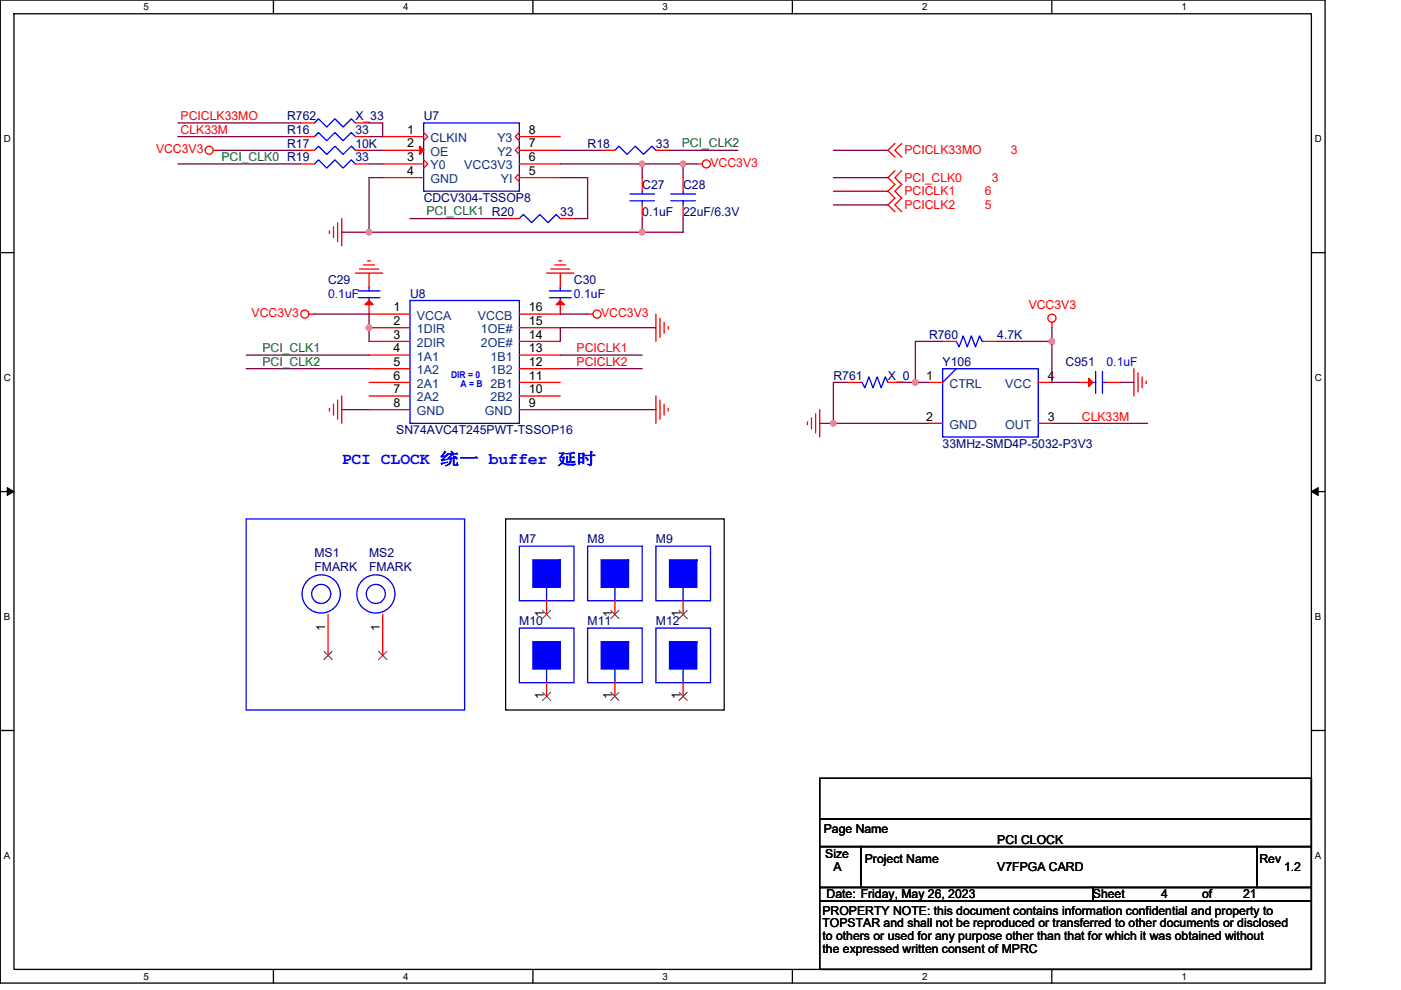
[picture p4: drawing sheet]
<svg xmlns="http://www.w3.org/2000/svg" width="297mm" height="210mm" viewBox="0 0 297 210" stroke-linecap="round" stroke-linejoin="round" font-family="sans-serif">
<path d="M.1 0h280.8v208.5h-280.8zM3 2.9h275v202.7h-275z" fill="none" stroke="#000" stroke-width=".28"/>
<g fill="#fff">
<path d="M30.5 .3h1.1v2.3h-1.1z"/>
<path d="M30.5 205.9h1.1v2.3h-1.1z"/>
</g>
<path d="M58 0v2.9M58 205.6v2.9" fill="none" stroke="#000" stroke-width=".28"/>
<g fill="#fff">
<path d="M85.5 .3h1.1v2.3h-1.1z"/>
<path d="M85.5 205.9h1.1v2.3h-1.1z"/>
</g>
<path d="M113 0v2.9M113 205.6v2.9" fill="none" stroke="#000" stroke-width=".28"/>
<g fill="#fff">
<path d="M140.5 .3h1.1v2.3h-1.1z"/>
<path d="M140.5 205.9h1.1v2.3h-1.1z"/>
</g>
<path d="M168 0v2.9M168 205.6v2.9" fill="none" stroke="#000" stroke-width=".28"/>
<g fill="#fff">
<path d="M195.5 .3h1.2v2.3h-1.2z"/>
<path d="M195.5 205.9h1.2v2.3h-1.2z"/>
</g>
<path d="M223 0v2.9M223 205.6v2.9" fill="none" stroke="#000" stroke-width=".28"/>
<g fill="#fff">
<path d="M250.5 .3h1.2v2.3h-1.2z"/>
<path d="M250.5 205.9h1.2v2.3h-1.2z"/>
<path d="M.8 28.3h1.5v2.3h-1.5z"/>
<path d="M278.8 28.3h1.5v2.3h-1.5z"/>
<path d="M.8 78.9h1.5v2.3h-1.5z"/>
<path d="M278.8 78.9h1.5v2.3h-1.5z"/>
</g>
<path d="M.1 53.6h2.9M278 53.6h2.9" fill="none" stroke="#000" stroke-width=".28"/>
<g fill="#fff">
<path d="M.8 129.6h1.4v2.3h-1.4z"/>
<path d="M278.8 129.6h1.4v2.3h-1.4z"/>
</g>
<path d="M.1 104.3h2.9M278 104.3h2.9" fill="none" stroke="#000" stroke-width=".28"/>
<path d="M1.5 103.4l1.5 .9-1.5 .8zM278 104.3l1.5-.9v1.7z" fill="#000" stroke="#000" stroke-width=".21"/>
<g fill="#fff">
<path d="M.8 180.3h1.4v2.3h-1.4z"/>
<path d="M278.8 180.3h1.4v2.3h-1.4z"/>
</g>
<path d="M107.2 110.1h46.3v40.5h-46.3zM.1 154.9h2.9M278 154.9h2.9M173.8 179.6h8.7v8.6h-8.7zM173.8 165.1h104.2v8.7h-104.2zM173.8 173.8h104.2v5.8h-104.2zM182.5 179.6h84v8.6h-84zM266.5 179.6h11.5v8.6h-11.5zM173.8 188.2h57.9v2.9h-57.9zM173.8 191.1h104.2v14.5h-104.2zM231.7 188.2h46.3v2.9h-46.3z" fill="none" stroke="#000" stroke-width=".28"/>
<g fill="none" stroke="#00f" stroke-width=".28">
<path d="M66.7 31.9l.8-.9 1.8 1.7 1.7-1.7 1.7 1.7 1.8-1.7 .9 .9M66.7 26.1l.8-.9 1.8 1.7 1.7-1.7 1.7 1.7 1.8-1.7 .9 .9M66.7 29l.8-.9 1.8 1.7 1.7-1.7 1.7 1.7 1.8-1.7 .9 .9M66.7 34.8l.8-.9 1.8 1.7 1.7-1.7 1.7 1.7 1.8-1.7 .9 .9M89.8 26.1h20.3v14.5h-20.3zM130.4 31.9l.8-.9 1.8 1.7 1.7-1.7 1.7 1.7 1.8-1.7 .9 .9M110.1 46.4l.9-.9 1.7 1.7 1.7-1.7 1.8 1.7 1.7-1.7 .9 .9M133.6 42.6h5.2M133.6 41.1h5.2M136.2 40.6v.5M136.2 42.6v.9M142.2 42.6h5.2"/>
<path d="M142.2 41.1h5.2M144.8 40.6v.5M144.8 42.6v.9M75.9 63.1h4.7M75.9 61.7h4.7M78.2 63.1v.6M78.2 60.8v.9M86.9 63.7h23.2v26.1h-23.2zM116.5 63.1h4.6M116.5 61.7h4.6M118.8 63.1v.6M118.8 60.8v.9"/>
<path d="M199.9 78.2h20.2v14.5h-20.2zM202.8 78.2l-2.9 2.9M202.8 72.4l.5 1.2 .9-2.4 .9 2.4 .8-2.4 .9 2.4 .9-2.4 .6 1.2h.3M232.3 78.8v4.6M233.7 78.8v4.6M182.5 81.1h.3l.6 1.2 .8-2.4 .9 2.4 .9-2.4 .8 2.4 .9-2.4 .6 1.2M231.7 81.1h.6M233.7 81.1h.9M52.2 110.1h46.3v40.5h-46.3zM110.1 115.8h11.6v11.6h-11.6zM124.6 115.8h11.6v11.6h-11.6zM139.1 115.8h11.5v11.6h-11.5z"/>
<path d="M110.1 133.2h11.6v11.6h-11.6zM115.9 121.6v5.8M115.9 139v5.8M124.6 133.2h11.6v11.6h-11.6zM130.4 121.6v5.8M130.4 139v5.8M139.1 133.2h11.5v11.6h-11.5zM144.8 121.6v5.8M144.8 139v5.8"/>
<circle cx="68.1" cy="126" r="2.03"/>
<circle cx="68.1" cy="126" r="4.1"/>
<circle cx="79.7" cy="126" r="2.03"/>
<circle cx="79.7" cy="126" r="4.1"/>
</g>
<g fill="none" stroke="#f00" stroke-width=".28">
<path d="M45.2 31.9h1.2M63.8 31.9h2.9M63.8 26.1h2.9M63.8 29h2.9M63.8 34.8h2.9M75.4 31.9h2.8M75.4 26.1h2.8M75.4 29h2.8M75.4 34.8h2.8M81.1 29h8.7M81.1 31.9h8.7M81.1 34.8h8.7"/>
<path d="M81.1 37.7h8.7M89.8 28.1l.9 .9-.9 .8M89.8 33.9l.9 .9-.9 .8M110.1 36.8l-.9 .9 .9 .8M110.1 37.7h8.7M110.1 34.8h8.7M110.1 31l-.9 .9 .9 .8M110.1 31.9h8.7M110.1 28.1l-.9 .9 .9 .8M110.1 29h8.7M127.5 31.9h2.9M136.2 37.7v2.9"/>
<path d="M139.1 31.9h2.8M144.8 37.7v2.9M147.7 34.8h1.2M189.7 36.2l-1.4 1.5 1.4 1.4-1.4 1.5 1.4 1.4-1.4 1.5 1.4 1.4M189.7 30.4l-1.4 1.5 1.4 1.4M191.2 36.2l-1.5 1.5 1.5 1.4-1.5 1.5 1.5 1.4-1.5 1.5 1.5 1.4M191.2 30.4l-1.5 1.5 1.5 1.4M69.8 49v.5M70.7 48.1v2.3M71.6 47.2v4.1M72.5 46.4v5.8M75.4 57.9h5.7"/>
<path d="M76.2 57.1h4.1M77.1 56.2h2.3M78 55.3h.5M78.2 57.9v2.9M107.2 46.4h2.9M115.9 57.9h5.8M116.8 57.1h4M117.6 56.2h2.3M118.5 55.3h.6M118.8 46.4h2.9M118.8 57.9v2.9M136.2 43.5v2.9"/>
<path d="M144.8 43.5v2.9M65.5 66.6h1.2M78.2 69.5h8.7M78.2 75.3h8.7M78.2 72.4h8.7M78.2 78.2h8.7M78.2 63.7v2.9h8.7M110.1 78.2h8.7M110.1 75.3h8.7M110.1 72.4h8.7M110.1 69.5h8.7M118.8 63.7v2.9h-8.7"/>
<path d="M124.6 66.6h1.1M139.1 66.6v5.8M139.9 67.5v4M140.8 68.4v2.3M141.7 69.2v.6M199.9 72.4h2.9M208.6 72.4h2.9M223 68.4v1.1M240.4 78.2v5.8M241.3 79.1v4M242.1 79.9v2.4M69.8 86.6v.6"/>
<path d="M70.7 85.7v2.4M71.6 84.9v4M72.5 84v5.8M78.2 84h8.7M78.2 81.1h8.7M78.2 86.9h8.7M110.1 86.9h8.7M110.1 84h8.7M110.1 81.1h8.7M139.1 84v5.8M139.9 84.9v4M140.8 85.7v2.4"/>
<path d="M141.7 86.6v.6M171.2 89.5v.6M172.1 88.6v2.4M172.9 87.8v4M173.8 86.9v5.8M179.6 81.1h2.9M188.3 81.1h2.9M197 81.1h2.9M197 89.8h2.9M220.1 89.8h2.9M220.1 81.1h2.9M228.8 81.1h2.9"/>
<path d="M234.6 81.1h2.9M243 80.8v.6M69.6 130.3v8.7M81.1 130.3v8.7M115.9 127.4v2.9M130.4 127.4v2.9M144.8 127.4v2.9M115.9 144.8v2.9M130.4 144.8v2.9M144.8 144.8v2.9"/>
<circle cx="44.4" cy="31.9" r=".86"/>
<circle cx="149.8" cy="34.8" r=".86"/>
<circle cx="64.6" cy="66.6" r=".86"/>
<circle cx="126.6" cy="66.6" r=".86"/>
<circle cx="223" cy="67.5" r=".86"/>
</g>
<g fill="none" stroke="#804000" stroke-width=".21">
<path d="M68.7 138.2l1.7 1.7M70.4 138.2l-1.7 1.7M80.3 138.2l1.7 1.7M82 138.2l-1.7 1.7M115 129.5l1.8 1.7M116.8 129.5l-1.8 1.7M129.5 129.5l1.8 1.7M131.2 129.5l-1.7 1.7M144 129.5l1.7 1.7M145.7 129.5l-1.7 1.7M115 146.8l1.8 1.8M116.8 146.8l-1.8 1.8"/>
<path d="M129.5 146.8l1.8 1.8M131.2 146.8l-1.7 1.8M144 146.8l1.7 1.8M145.7 146.8l-1.7 1.8"/>
</g>
<g fill="#f00" stroke="#f00" stroke-width=".28">
<path d="M89 31l.8 .9-.8 .8z"/>
<path d="M230.8 80.2l.9 .9-.9 .9z"/>
<path d="M77.4 64.6l.8-.9 .9 .9z"/>
<path d="M117.9 64.6l.9-.9 .9 .9z"/>
</g>
<g fill="#00f" stroke="#00f" stroke-width=".28">
<path d="M113 118.7v5.8h5.8v-5.8z" fill-rule="evenodd"/>
<path d="M127.5 118.7v5.8h5.8v-5.8z" fill-rule="evenodd"/>
<path d="M141.9 118.7v5.8h5.8v-5.8z" fill-rule="evenodd"/>
<path d="M113 136.1v5.8h5.8v-5.8z" fill-rule="evenodd"/>
<path d="M127.5 136.1v5.8h5.8v-5.8z" fill-rule="evenodd"/>
<path d="M141.9 136.1v5.8h5.8v-5.8z" fill-rule="evenodd"/>
</g>
<g fill="none" stroke="#800040" stroke-width=".28">
<path d="M37.7 29h26.1M37.7 34.8h26.1M37.7 26.1h26.1M46.4 31.9h17.4M78.2 34.8h2.9M78.2 31.9h2.9M78.2 26.1h2.9v2.9h-2.8M81.1 37.7h-2.9l.1 11.6M118.8 31.9h8.7M118.8 34.8h17.4M118.8 37.7h5.8v8.7h-2.9M136.2 34.8v2.9"/>
<path d="M136.2 34.8h8.6M141.9 31.9h14.5M144.8 34.8h2.9M144.8 34.8v2.9M176.7 31.9h11.6M176.7 37.7h11.6M72.5 49.3h5.8M78.2 49.3h58M86.9 46.4h20.3M136.2 46.4v2.9M144.8 46.4v2.9h-8.6M176.7 40.6h11.6"/>
<path d="M176.7 43.5h11.6M52.2 78.2h26M52.2 75.3h26M66.7 66.6h11.5v5.8M118.8 66.6h5.8M118.8 78.2h17.4M118.8 75.3h17.4M139.1 69.5h-20.3v2.9M199.9 72.4h-5.8v8.7M211.5 72.4h11.5M223 69.5v2.9M223 72.4v8.7h5.8"/>
<path d="M72.5 86.9h5.7M118.8 86.9h20.3M173.8 89.8h2.9M176.7 89.8h20.3M179.6 81.1h-2.9v8.7M191.2 81.1h2.9M194.1 81.1h2.9M223 89.8h20.3M237.5 81.1h2.9"/>
</g>
<g fill="#f0f" stroke="#f0f" stroke-width=".28">
<circle cx="144.8" cy="34.8" r=".57"/>
<circle cx="136.1" cy="34.8" r=".57"/>
<circle cx="136.1" cy="49.2" r=".57"/>
<circle cx="78.2" cy="69.5" r=".57"/>
<circle cx="78.2" cy="49.2" r=".57"/>
<circle cx="194.1" cy="81.1" r=".57"/>
<circle cx="176.7" cy="89.8" r=".57"/>
<circle cx="223" cy="72.4" r=".57"/>
</g>
<text font-size="3.5" fill="#00f" x="72.5" y="98.5">PCI CLOCK 统一 buffer 延时</text>
<g font-size="2.6" fill="#f00">
<text x="38.3" y="28.4">CLK33M</text>
<text x="38.3" y="25.5">PCICLK33MO</text>
<text x="33.1" y="32.5">VCC3V3</text>
<text x="150.6" y="35.4">VCC3V3</text>
<text x="191.7" y="32.8">PCICLK33MO</text>
<text x="214.3" y="32.8">3</text>
<text x="191.7" y="41.4">PCICLK1</text>
<text x="191.7" y="38.5">PCI_CLK0</text>
<text x="208.8" y="41.4">6</text>
<text x="210.3" y="38.5">3</text>
<text x="191.7" y="44.3">PCICLK2</text>
<text x="208.8" y="44.3">5</text>
<text x="218.1" y="65.5">VCC3V3</text>
<text x="53.3" y="67.2">VCC3V3</text>
<text x="127.5" y="67.2">VCC3V3</text>
<text x="122.3" y="77.6">PCICLK2</text>
<text x="122.3" y="74.7">PCICLK1</text>
<text x="229.4" y="89.2">CLK33M</text>
</g>
<g font-size="2.6" fill="#000080">
<text x="60.9" y="25.5">R762</text>
<text x="60.9" y="28.4">R16</text>
<text x="75.3" y="25.5">X_33</text>
<text x="75.3" y="28.4">33</text>
<text x="89.8" y="25.5">U7</text>
<text x="60.9" y="31.3">R17</text>
<text x="75.3" y="31.3">10K</text>
<text x="75.3" y="34.2">33</text>
<text x="124.6" y="31.3">R18</text>
<text x="139.1" y="31.3">33</text>
<text x="136.2" y="40">C27</text>
<text x="144.8" y="40">C28</text>
<text x="89.8" y="42.9">CDCV304-TSSOP8</text>
<text x="118.8" y="45.8">33</text>
<text x="136.2" y="45.8">0.1uF</text>
<text x="144.8" y="45.8">22uF/6.3V</text>
<text x="69.6" y="60.3">C29</text>
<text x="86.9" y="63.2">U8</text>
<text x="121.7" y="60.3">C30</text>
<text x="197" y="71.8">R760</text>
<text x="211.5" y="71.8">4.7K</text>
<text x="199.9" y="77.6">Y106</text>
<text x="225.9" y="77.6">C951</text>
<text x="176.7" y="80.5">R761</text>
<text x="188.3" y="80.5">X_0</text>
<text x="84" y="92.1">SN74AVC4T245PWT-TSSOP16</text>
<text x="199.9" y="95">33MHz-SMD4P-5032-P3V3</text>
<text x="66.7" y="118.2">MS1</text>
<text x="78.2" y="118.2">MS2</text>
<text x="110.1" y="115.3">M7</text>
<text x="124.6" y="115.3">M8</text>
<text x="139.1" y="115.3">M9</text>
<text x="66.7" y="121.1">FMARK</text>
<text x="78.2" y="121.1">FMARK</text>
<text x="110.1" y="132.7">M10</text>
<text x="124.6" y="132.7">M11</text>
<text x="139.1" y="132.7">M12</text>
</g>
<g font-size="2.6">
<text x="86.3" y="28.4">1</text>
<text x="112.1" y="28.4">8</text>
<text x="86.3" y="31.3">2</text>
<text x="86.3" y="34.2">3</text>
<text x="112.1" y="31.3">7</text>
<text x="112.1" y="34.2">6</text>
<text x="86.3" y="37.1">4</text>
<text x="112.1" y="37.1">5</text>
<text x="83.4" y="66">1</text>
<text x="83.4" y="68.9">2</text>
<text x="83.4" y="71.8">3</text>
<text x="112.1" y="66">16</text>
<text x="112.1" y="71.8">14</text>
<text x="112.1" y="68.9">15</text>
<text x="83.4" y="74.7">4</text>
<text x="83.4" y="77.6">5</text>
<text x="112.1" y="77.6">12</text>
<text x="112.1" y="74.7">13</text>
<text x="83.4" y="83.4">7</text>
<text x="83.4" y="80.5">6</text>
<text x="112.1" y="83.4">10</text>
<text x="112.1" y="80.5">11</text>
<text x="196.4" y="80.5">1</text>
<text x="222.2" y="80.5">4</text>
<text x="83.4" y="86.3">8</text>
<text x="112.1" y="86.3">9</text>
<text x="196.4" y="89.2">2</text>
<text x="222.2" y="89.2">3</text>
<text x="115.3" y="130.9" transform="rotate(-90 115.3 130.9)">1</text>
<text x="129.8" y="130.9" transform="rotate(-90 129.8 130.9)">1</text>
<text x="144.2" y="130.9" transform="rotate(-90 144.2 130.9)">1</text>
<text x="69" y="133.8" transform="rotate(-90 69 133.8)">1</text>
<text x="80.6" y="133.8" transform="rotate(-90 80.6 133.8)">1</text>
<text x="115.3" y="148.3" transform="rotate(-90 115.3 148.3)">1</text>
<text x="129.8" y="148.3" transform="rotate(-90 129.8 148.3)">1</text>
<text x="144.2" y="148.3" transform="rotate(-90 144.2 148.3)">1</text>
<text x="174.7" y="176.7">Page Name</text>
<text x="211.5" y="179">PCI CLOCK</text>
<text x="175" y="181.9">Size</text>
<text x="176.7" y="184.8">A</text>
<text x="183.4" y="183">Project Name</text>
<text x="211.5" y="184.8">V7FPGA CARD</text>
<text x="267" y="183">Rev</text>
<text x="272.2" y="184.8">1.2</text>
<text x="175.3" y="190.6">Date: Friday, May 26, 2023</text>
<text x="231.7" y="190.6">Sheet</text>
<text x="246.2" y="190.6">4</text>
<text x="254.9" y="190.6">of</text>
<text x="263.6" y="190.6">21</text>
<text x="174.4" y="194">PROPERTY NOTE: this document contains information confidential and property to</text>
<text x="174.4" y="196.7">TOPSTAR and shall not be reproduced or transferred to other documents or disclosed</text>
<text x="174.4" y="199.4">to others or used for any purpose other than that for which it was obtained without</text>
<text x="174.4" y="202.1">the expressed written consent of MPRC</text>
</g>
<g font-size="2.6" fill="#008000">
<text x="47" y="34.1">PCI_CLK0 R19</text>
<text x="144.5" y="31.2">PCI_CLK2</text>
<text x="90.4" y="45.7">PCI_CLK1 R20</text>
<text x="55.6" y="77.5">PCI_CLK2</text>
<text x="55.6" y="74.6">PCI_CLK1</text>
</g>
<g font-size="2.6" fill="#004080">
<text x="91.3" y="30.1">CLKIN</text>
<text x="91.3" y="33">OE</text>
<text x="91.3" y="35.9">Y0</text>
<text x="98.4" y="35.9">VCC3V3</text>
<text x="105.4" y="33">Y2</text>
<text x="105.4" y="30.1">Y3</text>
<text x="91.3" y="38.8">GND</text>
<text x="106.2" y="38.8">YI</text>
<text x="88.4" y="67.8">VCCA</text>
<text x="88.4" y="70.7">1DIR</text>
<text x="101.3" y="67.8">VCCB</text>
<text x="101.9" y="70.7">1OE#</text>
<text x="88.4" y="76.5">1A1</text>
<text x="88.4" y="73.6">2DIR</text>
<text x="101.9" y="73.6">2OE#</text>
<text x="104" y="76.5">1B1</text>
<text x="88.4" y="82.3">2A1</text>
<text x="88.4" y="79.4">1A2</text>
<text x="104" y="82.3">2B1</text>
<text x="104" y="79.4">1B2</text>
<text x="201.3" y="82.3">CTRL</text>
<text x="213.1" y="82.3">VCC</text>
<text x="88.4" y="85.2">2A2</text>
<text x="88.4" y="88.1">GND</text>
<text x="102.8" y="88.1">GND</text>
<text x="104" y="85.2">2B2</text>
<text x="201.3" y="91">GND</text>
<text x="213.1" y="91">OUT</text>
</g>
<g font-size="2.6" fill="#00f">
<text x="69.6" y="63.2">0.1uF</text>
<text x="121.7" y="63.2">0.1uF</text>
<text x="234.6" y="77.6">0.1uF</text>
</g>
<g font-size="2.1">
<text x="30.5" y="2.2">5</text>
<text x="85.5" y="2.2">4</text>
<text x="140.5" y="2.2">3</text>
<text x="195.5" y="2.2">2</text>
<text x="250.5" y="2.2">1</text>
<text x=".8" y="30.1">D</text>
<text x="278.8" y="30.1">D</text>
<text x=".8" y="80.8">C</text>
<text x="278.8" y="80.8">C</text>
<text x=".8" y="131.4">B</text>
<text x="278.8" y="131.4">B</text>
<text x=".8" y="182.1">A</text>
<text x="278.8" y="182.1">A</text>
<text x="30.5" y="207.8">5</text>
<text x="85.5" y="207.8">4</text>
<text x="140.5" y="207.8">3</text>
<text x="195.5" y="207.8">2</text>
<text x="250.5" y="207.8">1</text>
</g>
<g font-size="2" fill="#00f">
<text x="95.6" y="80.1">DIR = 0</text>
<text x="97.6" y="82.1">A = B</text>
</g>
</svg>
